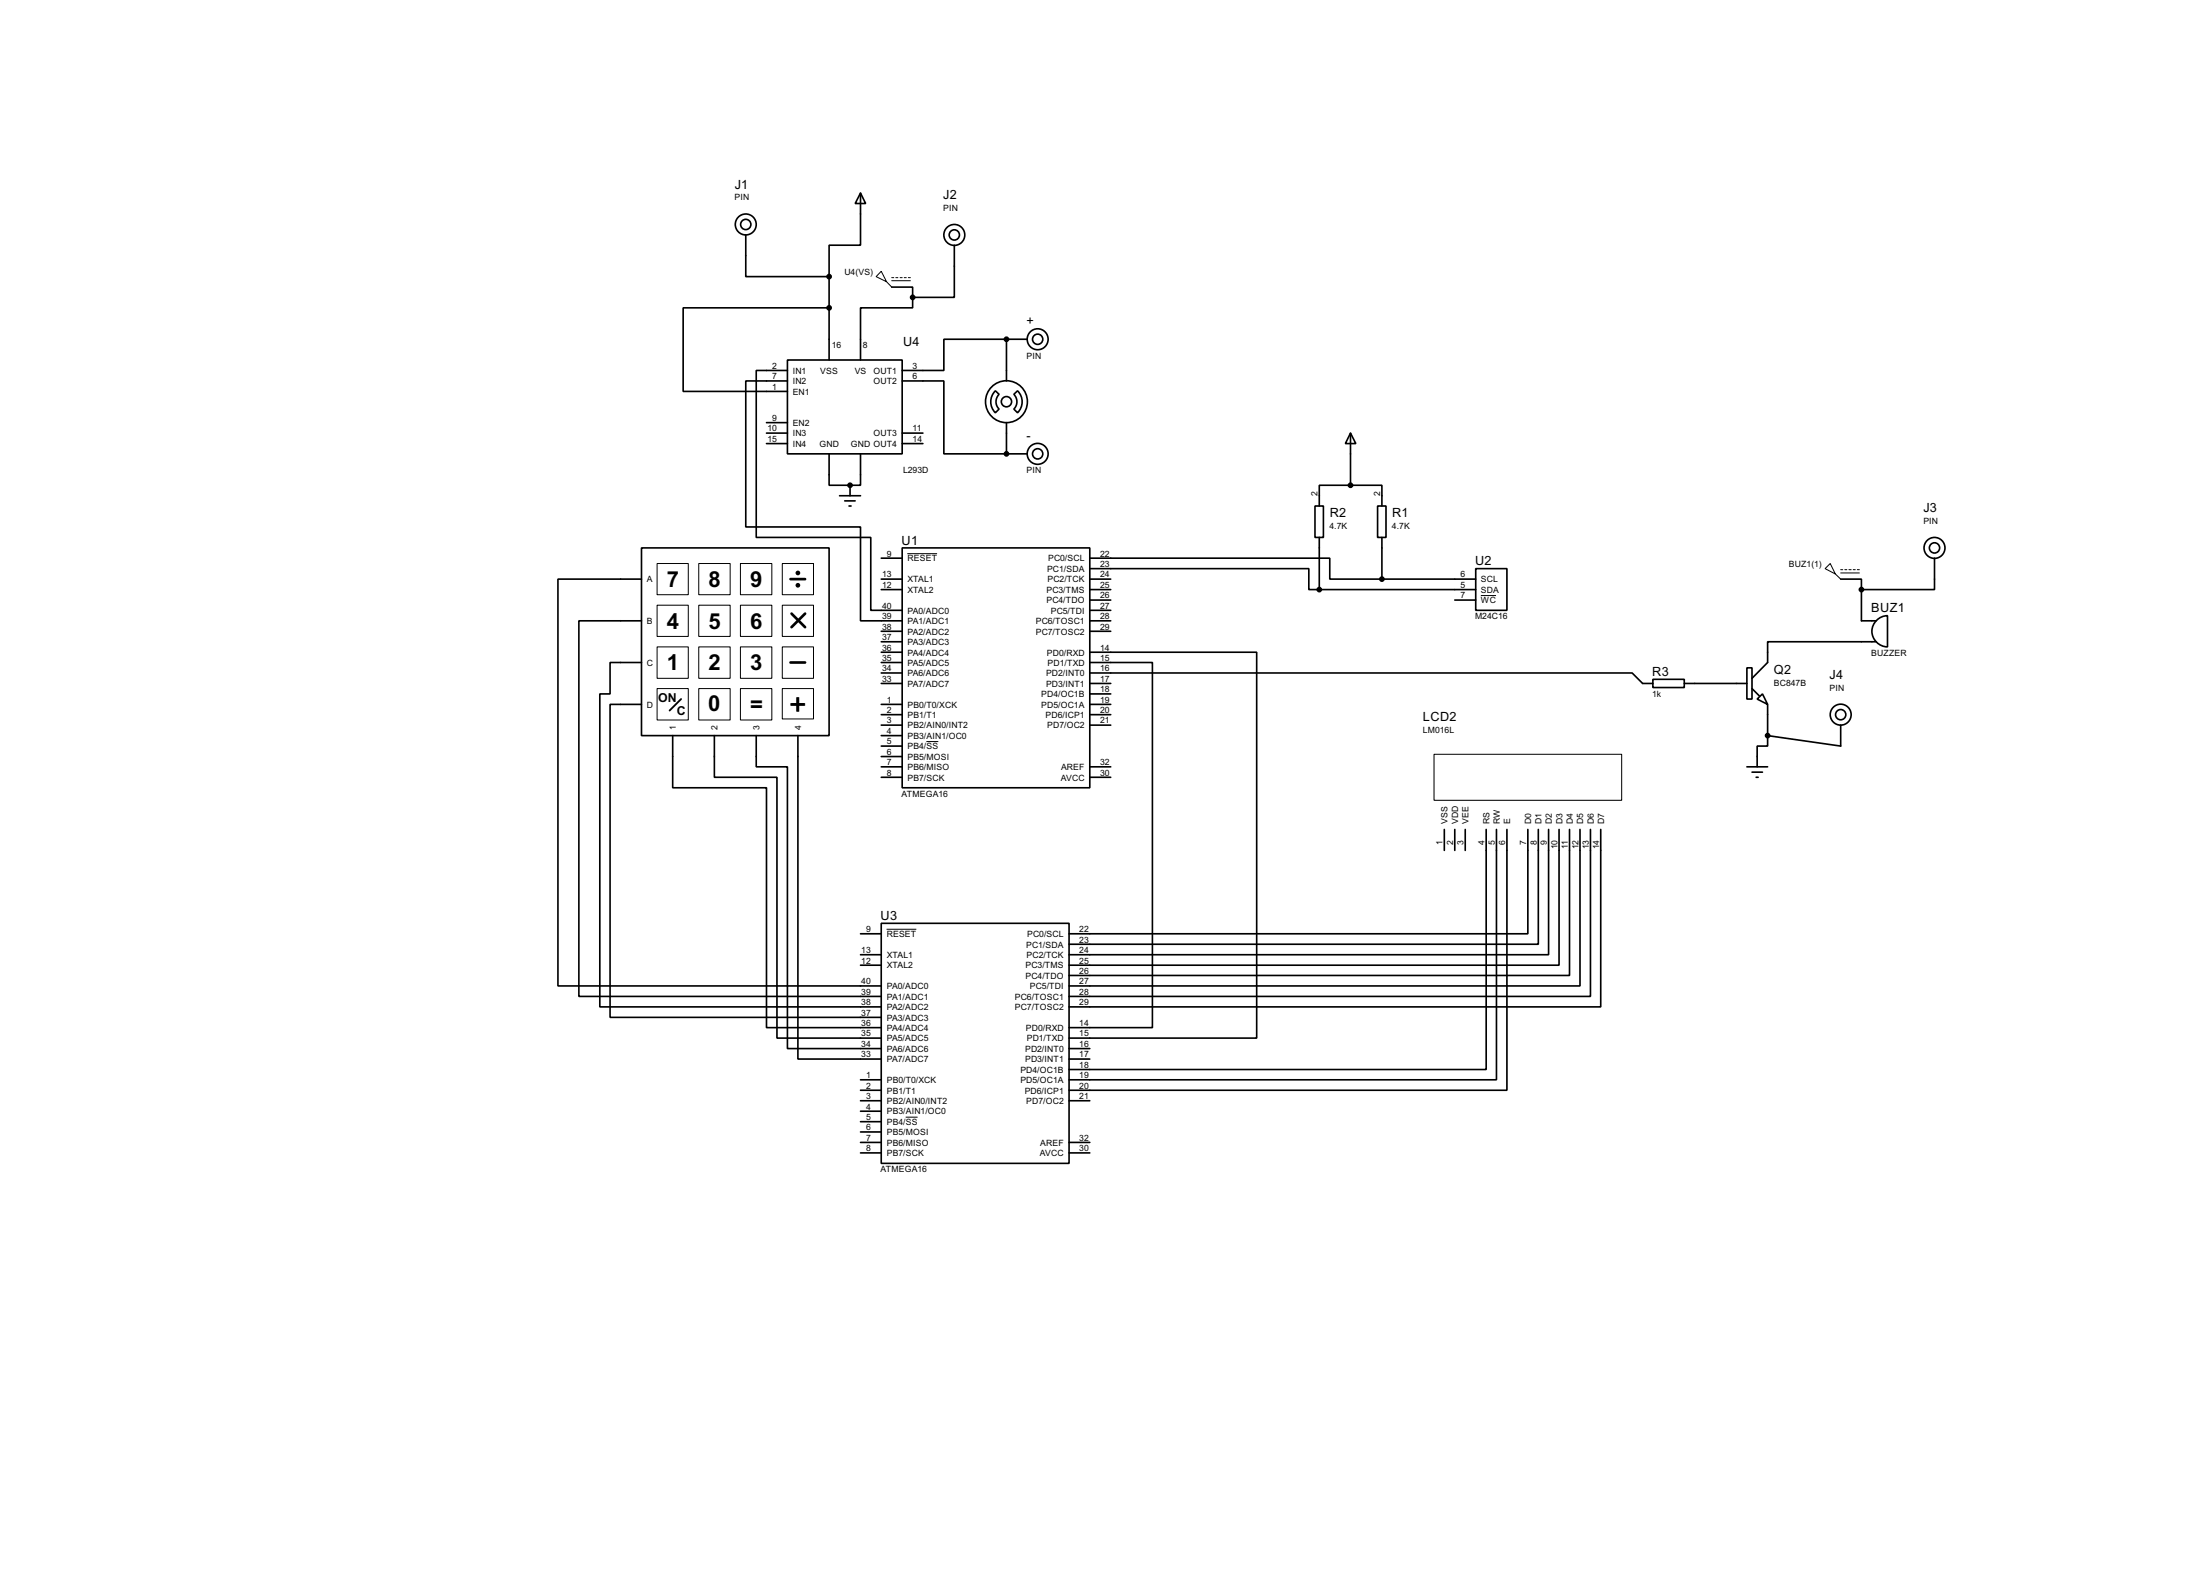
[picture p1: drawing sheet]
<svg xmlns="http://www.w3.org/2000/svg" width="536mm" height="383mm" viewBox="0 0 536 383" stroke-linecap="round" stroke-linejoin="round" font-family="sans-serif">
<g fill="none" stroke="#000" stroke-width=".4">
<path d="M181.7 57.2v10.2h20.3M209.6 47l1.3 2.6h-2.6zM209.6 47v12.7h-7.6v7.7M232.5 59.7v12.7h-10.2M202 75h-35.6v20.3h25.4M202 67.4v20.3M217.2 69.9h5.1v2.5M222.3 72.4v2.6h-12.7v12.7M191.8 87.7h28v22.8h-28zM191.8 90.2h-7.6v40.7h27.9v17.7h7.7M191.8 92.8h-10.1v35.5h27.9v22.9h10.2M219.8 92.8h10.1v17.7h15.3"/>
<path d="M242.5 95.2l.9 .8a2.54 2.54 0 0 0 0 3.6l-.9 .9a3.7 3.7 0 0 1 0-5.3zM245.2 82.6h-15.3v7.6h-10.1M245.2 82.6v10.2M245.2 82.6h5M247 96l.9-.8a3.7 3.7 0 0 1 0 5.3l-.9-.9a2.53 2.53 0 0 0 0-3.6zM186.7 105.5h5.1M186.7 108h5.1M186.7 102.9h5.1M202 110.5v7.7h5.1M207.1 118.2v2.5M209.6 110.5v7.7h-2.5M219.8 105.5h5"/>
<path d="M219.8 108h5M245.2 102.9v7.6M245.2 110.5h5M329 105.5l1.3 2.5h-2.6zM329 118.2h7.6v5M329 118.2h-7.6v5M329 105.5v12.7M156.3 133.4h45.7v45.7h-45.7zM204.5 120.7h5.1M205.8 122h2.5M206.8 123.2h.5M214.7 135.9h5.1"/>
<path d="M219.8 133.4h45.7v58.4h-45.7zM265.5 135.9h58.4v5.1h12.7M265.5 138.5h53.3v5.1h2.6M320.3 123.2h2.1v7.7h-2.1zM321.4 130.9v12.7M335.6 123.2h2v7.7h-2zM336.6 130.9v10.1M359.5 138.5h7.6v10.1h-7.6zM471.2 135.9v7.7h-17.8M156.3 141h-20.4v99.1h78.8M156.3 151.2h-15.3v91.4h73.7M214.7 141h5.1"/>
<path d="M214.7 143.6h5.1M214.7 158.8h5.1M214.7 153.7h5.1M214.7 156.3h5.1M265.5 158.8h40.6v94h-45.7M265.5 141h5.1M265.5 143.6h5.1M265.5 146.1h5.1M265.5 148.6h5.1M265.5 151.2h5.1M265.5 153.7h5.1M321.4 143.6h38.1"/>
<path d="M336.6 141h22.9M354.4 146.1h5.1M448.4 141h5v2.6M453.4 143.6v7.6h3.6M457 156.3h-26.4v5l-3.8 3.9M457.1 151a3.8 3.8 0 0 1 2.7-1.1v7.6a3.8 3.8 0 0 1-3.5-2.3 3.8 3.8 0 0 1 .8-4.2zM156.3 161.3h-7.7v7.7h-2.5v76.2h68.6M156.3 171.5h-7.7v76.2h66.1M163.9 179.1v12.7h22.8v58.4h28M174 179.1v10.2h15.3v63.5h25.4M184.2 179.1v7.6h7.6v68.6h22.9M194.4 179.1v78.8h20.3"/>
<path d="M214.7 166.4h5.1M214.7 171.5h5.1M214.7 174h5.1M214.7 176.6h5.1M214.7 179.1h5.1M214.7 161.3h5.1M214.7 163.9h5.1M265.5 161.3h15.2v88.9h-20.3M265.5 163.9h132.1l2.5 2.5h2.5M265.5 166.4h5.1M265.5 171.5h5.1M265.5 174h5.1"/>
<path d="M265.5 176.6h5.1M265.5 169h5.1M402.6 165.4h7.7v2h-7.7zM410.3 166.4h15.2M425.5 162.6h1.3v7.6h-1.3zM426.8 167.7l1.8 1.8M428 170.2l1.3-1.2 1.3 2.5zM430.6 179.1v2.6h-2.6v5M430.6 171.5v7.6M448.4 176.6v5.1l-17.8-2.6M214.7 181.7h5.1M214.7 184.2h5.1"/>
<path d="M214.7 186.7h5.1M214.7 189.3h5.1M265.5 186.7h5.1M265.5 189.3h5.1M425.5 186.7h5.1M426.8 188h2.5M427.8 189.3h.5M351.8 202v5.1M354.4 202v5.1M356.9 202v5.1M362 202v58.4h-101.6M364.5 202v60.9h-104.1"/>
<path d="M367.1 202v63.5h-106.7M372.2 202v25.4h-111.8M374.7 202v27.9h-114.3M377.2 202v30.5h-116.8M379.8 202v33h-119.4M382.3 202v35.5h-121.9M384.9 202v38.1h-124.5M387.4 202v40.6h-127M389.9 202v43.2h-129.5M209.6 227.4h5.1M209.6 235h5.1M209.6 232.5h5.1"/>
<path d="M214.7 224.8h45.7v58.5h-45.7zM260.4 255.3h5.1M260.4 257.9h5.1M209.6 262.9h5.1M209.6 265.5h5.1M209.6 268h5.1M209.6 270.6h5.1M209.6 273.1h5.1M209.6 275.6h5.1M209.6 278.2h5.1M260.4 268h5.1M260.4 278.2h5.1"/>
<path d="M209.6 280.7h5.1M260.4 280.7h5.1"/>
<circle cx="181.6" cy="54.7" r="2.55"/>
<circle cx="181.6" cy="54.7" r="1.25"/>
<circle cx="232.4" cy="57.2" r="2.55"/>
<circle cx="232.4" cy="57.2" r="1.25"/>
<circle cx="245.1" cy="97.8" r="5.1"/>
<circle cx="245.1" cy="97.8" r="1.25"/>
<circle cx="252.7" cy="82.6" r="2.55"/>
<circle cx="252.7" cy="82.6" r="1.25"/>
<circle cx="252.7" cy="110.5" r="2.55"/>
<circle cx="252.7" cy="110.5" r="1.25"/>
<circle cx="471.2" cy="133.4" r="2.55"/>
<circle cx="471.2" cy="133.4" r="1.25"/>
<circle cx="448.3" cy="174" r="2.55"/>
<circle cx="448.3" cy="174" r="1.25"/>
</g>
<g fill="#000">
<circle cx="245.2" cy="82.6" r=".2"/>
<circle cx="207.1" cy="118.2" r=".2"/>
<circle cx="245.2" cy="110.5" r=".2"/>
</g>
<g fill="none" stroke="#000" stroke-width=".24">
<path d="M214.7 66.1l1.3 2.5-2.6-1.2zM216 68.6l1.2 1.3M217.2 67.6h.5M217.2 68.4h4.6M218.2 67.6h.5M219.3 67.6h.5M220.3 67.6h.5M221.3 67.6h.5M160.1 137.2h7.6v7.6h-7.6zM170.2 137.2h7.7v7.6h-7.7zM180.4 137.2h7.6v7.6h-7.6zM190.6 137.2h7.6v7.6h-7.6z"/>
<path d="M221 134.8h7.3M444.6 138.5l1.2-1.3 1.3 2.6zM447.1 139.8l1.3 1.2M448.4 138.7h.5M448.4 139.5h4.5M449.4 138.7h.5M450.4 138.7h.5M451.4 138.7h.5M452.4 138.7h.5M160.1 147.4h7.6v7.6h-7.6zM160.1 157.5h7.6v7.7h-7.6zM170.2 147.4h7.7v7.6h-7.7z"/>
<path d="M170.2 157.5h7.7v7.7h-7.7zM180.4 147.4h7.6v7.6h-7.6zM180.4 157.5h7.6v7.7h-7.6zM190.6 147.4h7.6v7.6h-7.6zM190.6 157.5h7.6v7.7h-7.6zM360.7 145h3.7M160.1 167.7h7.6v7.6h-7.6zM170.2 167.7h7.7v7.6h-7.7zM180.4 167.7h7.6v7.6h-7.6zM190.6 167.7h7.6v7.4h-7.6zM225.7 180.6h2.9M216 226.3h7.2"/>
<path d="M220.6 272h2.9"/>
</g>
<g fill="none" stroke="#000" stroke-width=".65">
<path d="M192.6 141h3.5M192.8 149.4l3.3 3.3M196.1 149.4l-3.3 3.3M192.6 161.3h3.5"/>
<circle cx="194.4" cy="139.5" r=".25"/>
<circle cx="194.4" cy="142.5" r=".25"/>
</g>
<path d="M165.9 170.2l-2.8 2.8" fill="none" stroke="#000" stroke-width=".45"/>
<path d="M349.3 183.7h45.7v11.2h-45.7z" fill="none" stroke="#000" stroke-width=".25"/>
<g fill="#000" stroke="#000" stroke-width=".4">
<circle cx="201.9" cy="67.4" r=".5"/>
<circle cx="201.9" cy="75" r=".5"/>
<circle cx="222.3" cy="72.4" r=".5"/>
<circle cx="245.1" cy="82.6" r=".5"/>
<circle cx="207" cy="118.2" r=".5"/>
<circle cx="245.1" cy="110.5" r=".5"/>
<circle cx="328.9" cy="118.2" r=".5"/>
<circle cx="321.3" cy="143.6" r=".5"/>
<circle cx="336.6" cy="141" r=".5"/>
<circle cx="453.4" cy="143.6" r=".5"/>
<circle cx="430.5" cy="179.1" r=".5"/>
</g>
<text font-size="8.2" x="192.3" y="174.1">+</text>
<g font-size="6">
<text x="162.4" y="142.9">7</text>
<text x="172.6" y="142.9">8</text>
<text x="182.7" y="142.9">9</text>
<text x="162.4" y="153.1">4</text>
<text x="172.6" y="153.1">5</text>
<text x="182.7" y="153.1">6</text>
<text x="162.4" y="163.2">1</text>
<text x="172.6" y="163.2">2</text>
<text x="182.7" y="163.2">3</text>
<text x="172.5" y="173.1">0</text>
<text x="182.7" y="173.4">=</text>
</g>
<g font-size="3.5">
<text x="179" y="45.9">J1</text>
<text x="229.8" y="48.5">J2</text>
<text x="250" y="79.3">+</text>
<text x="220" y="84.3">U4</text>
<text x="250" y="107.2">-</text>
<text x="323.9" y="125.9">R2</text>
<text x="339.1" y="125.9">R1</text>
<text x="468.5" y="124.7">J3</text>
<text x="219.6" y="132.6">U1</text>
<text x="359.3" y="137.6">U2</text>
<text x="455.8" y="149.1">BUZ1</text>
<text x="402.5" y="164.6">R3</text>
<text x="432.1" y="164">Q2</text>
<text x="445.7" y="165.3">J4</text>
<text x="346.6" y="175.5">LCD2</text>
<text x="214.5" y="224">U3</text>
</g>
<g font-size="3.4">
<text x="160.4" y="170.8">ON</text>
<text x="164.9" y="174.1">C</text>
</g>
<g font-size="2.4">
<text x="178.9" y="48.8">PIN</text>
<text x="229.7" y="51.4">PIN</text>
<text x="205.7" y="66.9">U4(VS)</text>
<text x="188.1" y="89.8">2</text>
<text x="202.6" y="84.7">16</text>
<text x="210.2" y="84.7">8</text>
<text x="222.3" y="89.8">3</text>
<text x="250" y="87.3">PIN</text>
<text x="188.1" y="92.4">7</text>
<text x="188.1" y="94.9">1</text>
<text x="193.1" y="91">IN1</text>
<text x="193.1" y="93.6">IN2</text>
<text x="199.8" y="91">VSS</text>
<text x="208.2" y="91">VS</text>
<text x="212.7" y="91">OUT1</text>
<text x="212.7" y="93.6">OUT2</text>
<text x="222.3" y="92.4">6</text>
<text x="193.1" y="96.1">EN1</text>
<text x="187" y="105.1">10</text>
<text x="187" y="107.6">15</text>
<text x="188.1" y="102.5">9</text>
<text x="193.1" y="106.3">IN3</text>
<text x="193.1" y="103.7">EN2</text>
<text x="212.7" y="106.3">OUT3</text>
<text x="222.3" y="105.1">11</text>
<text x="222.3" y="107.6">14</text>
<text x="193.1" y="108.8">IN4</text>
<text x="199.6" y="108.9">GND</text>
<text x="207.2" y="108.9">GND OUT4</text>
<text x="220" y="115.3">L293D</text>
<text x="250" y="115.3">PIN</text>
<text x="321" y="120.7" transform="rotate(-90 321 120.7)">2</text>
<text x="336.2" y="120.7" transform="rotate(-90 336.2 120.7)">2</text>
<text x="323.9" y="128.9">4.7K</text>
<text x="339.1" y="128.9">4.7K</text>
<text x="468.5" y="127.6">PIN</text>
<text x="216.1" y="135.5">9</text>
<text x="221" y="136.7">RESET</text>
<text x="255.3" y="136.7">PC0/SCL</text>
<text x="268" y="135.5">22</text>
<text x="157.5" y="141.8">A</text>
<text x="214.9" y="143.2">12</text>
<text x="214.9" y="140.6">13</text>
<text x="221" y="141.8">XTAL1</text>
<text x="255" y="139.3">PC1/SDA</text>
<text x="255.1" y="141.8">PC2/TCK</text>
<text x="268" y="138.1">23</text>
<text x="268" y="140.6">24</text>
<text x="268" y="143.2">25</text>
<text x="355.8" y="140.6">6</text>
<text x="355.8" y="143.2">5</text>
<text x="360.7" y="141.8">SCL</text>
<text x="435.7" y="138">BUZ1(1)</text>
<text x="214.9" y="148.2">40</text>
<text x="221" y="144.4">XTAL2</text>
<text x="221" y="149.4">PA0/ADC0</text>
<text x="254.9" y="144.4">PC3/TMS</text>
<text x="254.9" y="146.9">PC4/TDO</text>
<text x="255.9" y="149.4">PC5/TDI</text>
<text x="268" y="145.7">26</text>
<text x="268" y="148.2">27</text>
<text x="355.8" y="145.7">7</text>
<text x="360.7" y="144.4">SDA</text>
<text x="360.7" y="146.9">WC</text>
<text x="157.5" y="152">B</text>
<text x="214.9" y="155.9">37</text>
<text x="214.9" y="153.3">38</text>
<text x="214.9" y="150.8">39</text>
<text x="221" y="154.5">PA2/ADC2</text>
<text x="221" y="152">PA1/ADC1</text>
<text x="252.3" y="152">PC6/TOSC1</text>
<text x="252.3" y="154.5">PC7/TOSC2</text>
<text x="268" y="150.8">28</text>
<text x="268" y="153.3">29</text>
<text x="359.3" y="150.8">M24C16</text>
<text x="214.9" y="160.9">35</text>
<text x="214.9" y="158.4">36</text>
<text x="221" y="159.6">PA4/ADC4</text>
<text x="221" y="157.1">PA3/ADC3</text>
<text x="255" y="159.6">PD0/RXD</text>
<text x="268" y="158.4">14</text>
<text x="268" y="160.9">15</text>
<text x="455.8" y="159.7">BUZZER</text>
<text x="157.5" y="162.1">C</text>
<text x="214.9" y="166">33</text>
<text x="214.9" y="163.5">34</text>
<text x="221" y="167.2">PA7/ADC7</text>
<text x="221" y="164.7">PA6/ADC6</text>
<text x="221" y="162.1">PA5/ADC5</text>
<text x="254.8" y="164.7">PD2/INT0</text>
<text x="254.8" y="167.2">PD3/INT1</text>
<text x="255.2" y="162.1">PD1/TXD</text>
<text x="268" y="163.5">16</text>
<text x="268" y="166">17</text>
<text x="432.1" y="167">BC847B</text>
<text x="157.5" y="172.3">D</text>
<text x="216.1" y="171.1">1</text>
<text x="216.1" y="173.6">2</text>
<text x="221" y="172.3">PB0/T0/XCK</text>
<text x="253.6" y="169.8">PD4/OC1B</text>
<text x="253.6" y="172.3">PD5/OC1A</text>
<text x="268" y="168.6">18</text>
<text x="268" y="171.1">19</text>
<text x="268" y="173.6">20</text>
<text x="402.4" y="169.6">1k</text>
<text x="445.6" y="168.2">PIN</text>
<text x="164.7" y="177.9" transform="rotate(-90 164.7 177.9)">1</text>
<text x="174.8" y="177.8" transform="rotate(-90 174.8 177.8)">2</text>
<text x="185" y="177.9" transform="rotate(-90 185 177.9)">3</text>
<text x="195.2" y="177.8" transform="rotate(-90 195.2 177.8)">4</text>
<text x="216.1" y="176.2">3</text>
<text x="216.1" y="178.7">4</text>
<text x="221" y="174.8">PB1/T1</text>
<text x="221" y="177.4">PB2/AIN0/INT2</text>
<text x="221" y="179.9">PB3/AIN1/OC0</text>
<text x="254.7" y="174.8">PD6/ICP1</text>
<text x="255.1" y="177.4">PD7/OC2</text>
<text x="268" y="176.2">21</text>
<text x="346.6" y="178.4">LM016L</text>
<text x="216.1" y="181.3">5</text>
<text x="216.1" y="183.8">6</text>
<text x="221" y="182.5">PB4/SS</text>
<text x="221" y="185">PB5/MOSI</text>
<text x="216.1" y="186.3">7</text>
<text x="216.1" y="188.9">8</text>
<text x="221" y="187.5">PB6/MISO</text>
<text x="221" y="190.1">PB7/SCK</text>
<text x="258.4" y="190.1">AVCC</text>
<text x="258.4" y="187.5">AREF</text>
<text x="268" y="186.3">32</text>
<text x="268" y="188.9">30</text>
<text x="219.6" y="194">ATMEGA16</text>
<text x="352.6" y="200.7" transform="rotate(-90 352.6 200.7)">VSS</text>
<text x="355.2" y="200.7" transform="rotate(-90 355.2 200.7)">VDD</text>
<text x="357.7" y="200.7" transform="rotate(-90 357.7 200.7)">VEE</text>
<text x="362.8" y="200.7" transform="rotate(-90 362.8 200.7)">RS</text>
<text x="365.3" y="200.7" transform="rotate(-90 365.3 200.7)">RW</text>
<text x="367.8" y="200.7" transform="rotate(-90 367.8 200.7)">E</text>
<text x="373" y="200.7" transform="rotate(-90 373 200.7)">D0</text>
<text x="375.5" y="200.7" transform="rotate(-90 375.5 200.7)">D1</text>
<text x="378" y="200.7" transform="rotate(-90 378 200.7)">D2</text>
<text x="380.5" y="200.7" transform="rotate(-90 380.5 200.7)">D3</text>
<text x="383.1" y="200.7" transform="rotate(-90 383.1 200.7)">D4</text>
<text x="385.7" y="200.7" transform="rotate(-90 385.7 200.7)">D5</text>
<text x="388.2" y="200.7" transform="rotate(-90 388.2 200.7)">D6</text>
<text x="390.7" y="200.7" transform="rotate(-90 390.7 200.7)">D7</text>
<text x="351.4" y="205.7" transform="rotate(-90 351.4 205.7)">1</text>
<text x="354" y="205.7" transform="rotate(-90 354 205.7)">2</text>
<text x="356.5" y="205.7" transform="rotate(-90 356.5 205.7)">3</text>
<text x="361.6" y="205.7" transform="rotate(-90 361.6 205.7)">4</text>
<text x="364.1" y="205.7" transform="rotate(-90 364.1 205.7)">5</text>
<text x="366.7" y="205.7" transform="rotate(-90 366.7 205.7)">6</text>
<text x="371.8" y="205.7" transform="rotate(-90 371.8 205.7)">7</text>
<text x="374.3" y="205.7" transform="rotate(-90 374.3 205.7)">8</text>
<text x="376.8" y="205.7" transform="rotate(-90 376.8 205.7)">9</text>
<text x="379.4" y="206.8" transform="rotate(-90 379.4 206.8)">10</text>
<text x="381.9" y="206.7" transform="rotate(-90 381.9 206.7)">11</text>
<text x="384.5" y="206.8" transform="rotate(-90 384.5 206.8)">12</text>
<text x="387" y="206.8" transform="rotate(-90 387 206.8)">13</text>
<text x="389.5" y="206.8" transform="rotate(-90 389.5 206.8)">14</text>
<text x="211" y="227">9</text>
<text x="262.9" y="227">22</text>
<text x="209.8" y="232.1">13</text>
<text x="216" y="228.2">RESET</text>
<text x="216" y="233.3">XTAL1</text>
<text x="249.9" y="230.7">PC1/SDA</text>
<text x="250" y="233.3">PC2/TCK</text>
<text x="250.2" y="228.2">PC0/SCL</text>
<text x="262.9" y="229.5">23</text>
<text x="262.9" y="232.1">24</text>
<text x="209.8" y="234.6">12</text>
<text x="209.8" y="239.7">40</text>
<text x="216" y="235.8">XTAL2</text>
<text x="249.8" y="235.8">PC3/TMS</text>
<text x="249.8" y="238.3">PC4/TDO</text>
<text x="262.9" y="234.6">25</text>
<text x="262.9" y="237.1">26</text>
<text x="262.9" y="239.7">27</text>
<text x="209.8" y="244.8">38</text>
<text x="209.8" y="242.2">39</text>
<text x="216" y="246">PA2/ADC2</text>
<text x="216" y="243.4">PA1/ADC1</text>
<text x="216" y="240.9">PA0/ADC0</text>
<text x="247.2" y="243.4">PC6/TOSC1</text>
<text x="247.2" y="246">PC7/TOSC2</text>
<text x="250.8" y="240.9">PC5/TDI</text>
<text x="262.9" y="242.2">28</text>
<text x="262.9" y="244.8">29</text>
<text x="209.8" y="249.8">36</text>
<text x="209.8" y="247.3">37</text>
<text x="216" y="251">PA4/ADC4</text>
<text x="216" y="248.5">PA3/ADC3</text>
<text x="249.9" y="251">PD0/RXD</text>
<text x="262.9" y="249.8">14</text>
<text x="209.8" y="257.5">33</text>
<text x="209.8" y="254.9">34</text>
<text x="209.8" y="252.4">35</text>
<text x="216" y="256.1">PA6/ADC6</text>
<text x="216" y="253.6">PA5/ADC5</text>
<text x="249.7" y="256.1">PD2/INT0</text>
<text x="250.1" y="253.6">PD1/TXD</text>
<text x="262.9" y="252.4">15</text>
<text x="262.9" y="254.9">16</text>
<text x="262.9" y="257.5">17</text>
<text x="211" y="262.5">1</text>
<text x="216" y="263.7">PB0/T0/XCK</text>
<text x="216" y="258.7">PA7/ADC7</text>
<text x="248.5" y="261.2">PD4/OC1B</text>
<text x="248.5" y="263.7">PD5/OC1A</text>
<text x="249.7" y="258.7">PD3/INT1</text>
<text x="262.9" y="260">18</text>
<text x="262.9" y="262.5">19</text>
<text x="211" y="265.1">2</text>
<text x="211" y="267.6">3</text>
<text x="216" y="266.3">PB1/T1</text>
<text x="216" y="268.8">PB2/AIN0/INT2</text>
<text x="249.6" y="266.3">PD6/ICP1</text>
<text x="250" y="268.8">PD7/OC2</text>
<text x="262.9" y="265.1">20</text>
<text x="262.9" y="267.6">21</text>
<text x="211" y="270.2">4</text>
<text x="211" y="272.7">5</text>
<text x="211" y="275.2">6</text>
<text x="216" y="271.4">PB3/AIN1/OC0</text>
<text x="216" y="273.9">PB4/SS</text>
<text x="211" y="277.8">7</text>
<text x="211" y="280.3">8</text>
<text x="216" y="276.4">PB5/MOSI</text>
<text x="216" y="279">PB6/MISO</text>
<text x="216" y="281.5">PB7/SCK</text>
<text x="253.3" y="281.5">AVCC</text>
<text x="253.3" y="279">AREF</text>
<text x="262.9" y="277.8">32</text>
<text x="262.9" y="280.3">30</text>
<text x="214.5" y="285.5">ATMEGA16</text>
</g>
</svg>
